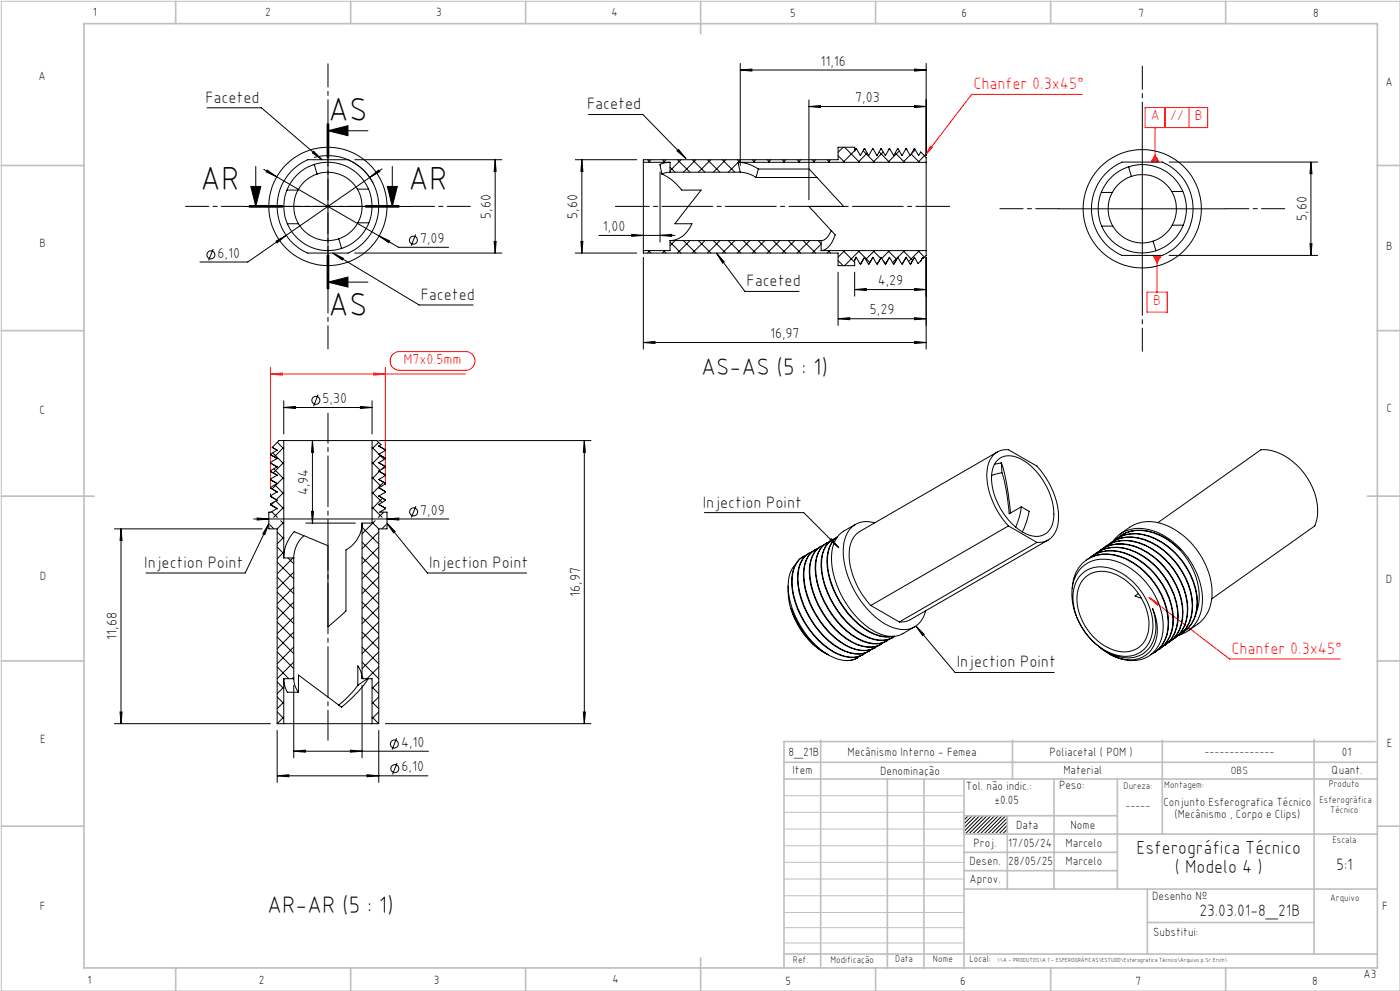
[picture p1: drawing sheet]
<svg xmlns="http://www.w3.org/2000/svg" width="420mm" height="297mm" viewBox="0 0 420 297" stroke-linecap="round" stroke-linejoin="round" font-family="sans-serif">
<g fill="none" stroke="#000" stroke-width=".3">
<path d="M222.1 19v30.6M277.8 19v27.6M62.1 32.3h16.3l18.2 15.6M98.1 37.2v10M98.4 39.2l6-1.5v3zM98.4 36.9v50M98.4 39.2h12M98.6 37.2v10M176.6 34.3h16.3l12.9 13.2M222.1 21l3.5-.3v.6zM222.1 21h55.7M242.7 31.9l3.5-.3v.6z"/>
<path d="M242.7 29.9v30M242.7 31.9h35.1M274.4 31.6l3.4 .3-3.4 .3zM274.4 20.7l3.4 .3-3.4 .3zM342.7 37.6v50M75.2 55.9h3l-1.5 6zM76.7 49.9v12M79.1 50.8l3.9 2.2M80.2 51l2.8 2-3.2-1.5zM83 53l36.6 21.1h15M94.1 45.4l2.5 2.5-2.9-2.1zM94.2 47.2a15.3 15.3 0 0 1 17.7 7.7"/>
<path d="M106.4 47.9h44.2M110.9 53.2l2.7-2.2 .3 .4zM114.6 50.6l-40.3 27.9h-14.3M116.2 55.9h3l-1.5 6zM117.7 49.9v12M148.6 47.9l.2 3.5h-.6zM148.6 47.9v27.9M172.6 47.9h18.4M174.6 47.9l.3 3.5h-.6zM174.6 47.9v27.9M198 51.5v21.1M203.1 45.2l.5-.4 2.2 2.7z"/>
<path d="M350.7 48.6h44.6M393.3 48.6v27.9M393.3 48.6l.3 3.5h-.6zM64 74.6l-1.4 3.5M73.4 61.9h50M74.8 62.1h10zM74.8 61.6h10M82.8 72.3l3-1.7-2.7 2.2zM98.1 76.5v10M98.6 76.5v10M99.8 75.8l25.9 15.6h16.3M99.8 75.8l3.2 1.6-.3 .5z"/>
<path d="M106.4 75.8h44.2M109.7 61.6h10M109.7 62.1h10M113.7 70.7l3.2 1.5-.3 .5zM124.7 70.3l-1.4 3.4M148.2 72.4h.6l-.2 3.4zM172.6 75.8h18.4M174.3 72.4h.6l-.3 3.4zM179.6 70.6h22.9M189.5 70.2l3.5 .4-3.5 .2zM193 77.1v27.5M198 70.6l3.5-.4v.6z"/>
<path d="M214.9 75.8l2.4 2.7-.5 .3zM214.9 75.8l8.6 11.5h16.2M277.8 77.1v27.5M317.7 62.6h50M350.7 76.5h44.6M393 73.1h.6l-.3 3.4zM98.4 84.6l6-1.6v3zM98.4 84.6h12M251.4 95.5l3.5-.3v.6zM251.4 81.6v15.9M251.4 95.5h26.4M256.4 86.8l3.5-.3v.6z"/>
<path d="M256.4 81.6v7.2M256.4 86.8h21.4M274.4 86.5l3.4 .3-3.4 .3zM274.4 95.2l3.4 .3-3.4 .3zM95.4 118.2l-1.3 3.5M193 102.7l3.5-.4v.6zM193 102.7h84.8M274.4 102.3l3.4 .4-3.4 .2zM85.1 122.1l3.5-.3v.6zM85.1 120.1v10M85.1 122.1h26.5M93.7 132l.4 3.6h-.6z"/>
<path d="M93.7 132v24.8M108.1 121.8l3.5 .3-3.5 .3zM111.6 120.1v10M113.6 132h63.7M175.3 132l.3 3.6h-.6zM175.3 132v84.9M34.3 158.5h44.3M36.3 158.5l.3 3.5h-.6zM36.3 158.5v58.4M76.1 155.5h58.6M77.2 155.3l3.4 .2-3.4 .4zM80.6 156.9l-7 14.8h-29.8"/>
<path d="M80.6 156.9l-1.2 3.3-.6-.2zM91.8 156.8h14.8M93.5 153.3h.6l-.4 3.5zM116.1 156.8l12.1 14.9h29.8M116.1 156.8l2.4 2.5-.4 .4zM116.1 155.5l3.5-.2v.6zM124.8 151.7l-1.4 3.4M211.3 153.6h29.8l10.5 10.5M249.4 161.5l2.2 2.6-2.6-2.2zM274.8 187.6l2.4 2.5-.4 .4zM274.8 187.6l11.7 13.9h29.8M34.3 216.9h46.8"/>
<path d="M36 213.4h.6l-.3 3.5zM83.1 218.9v15.6M88.1 205.4v21.7M108.6 205.4v21.7M113.6 218.9v15.6M115.6 216.9h61.7M175 213.4h.6l-.3 3.5zM83.1 232.5l3.5-.3v.6zM83.1 232.5h45.3M88.1 225.1l3.5-.3v.6zM88.1 225.1h40.5M105.1 224.8l3.5 .3-3.5 .3z"/>
<path d="M110.1 232.2l3.5 .3-3.5 .3zM119 221.3l-1.4 3.4M119.1 228.6l-1.3 3.5M289.4 244.5l-.2 .1M290.5 244.5l-1.3 1.3M291.6 244.5l-2.4 2.4M292.8 244.5l-3.6 3.5M293.9 244.5l-4.7 4.7M295 244.5l-5.5 5.5M296.1 244.5l-5.5 5.5M297.3 244.5l-5.6 5.5M298.4 244.5l-5.5 5.5"/>
<path d="M299.5 244.5l-5.5 5.5M300.6 244.5l-5.5 5.5M301.7 244.5l-5.5 5.5M302.2 245.1l-4.8 4.9M302.2 246.2l-3.7 3.8M302.2 247.4l-2.6 2.6M302.2 248.5l-1.5 1.5M302.2 249.6l-.3 .4"/>
<circle cx="63.3" cy="76.4" r="1.2"/>
<circle cx="124" cy="72" r="1.2"/>
<circle cx="94.8" cy="120" r="1.2"/>
<circle cx="124.1" cy="153.4" r="1.2"/>
<circle cx="118.3" cy="223" r="1.2"/>
<circle cx="118.5" cy="230.4" r="1.19"/>
</g>
<g fill="none" stroke="#f00" stroke-width=".3">
<path d="M324.7 28.3h-33.2l-14.1 18.4M343.5 32.2h13.2v6h-13.2zM346.5 38.2v10.3M349.5 32.2v6M356.8 32.2h5.5v6h-5.5M279.3 43.7l.5 .4-2.4 2.6zM346.5 46.4l1.2 2.1h-2.4zM345.9 76.6h2.5l-1.3 2.1zM347.1 76.6v11M344.1 87.6h6.1v6h-6.1zM81.1 112.1l3.5-.3v.6zM81.1 110.1v35.9"/>
<path d="M81.1 112.1h58.6M112.1 111.8l3.5 .3-3.5 .3zM115.6 110.1v35.2M117.9 106.1l.8-.5 .9-.2h20.1a2.8 2.8 0 0 1 2.8 2.8 2.8 2.8 0 0 1-2.8 2.8h-19.9a2.8 2.8 0 0 1-2.6-1.8 2.8 2.8 0 0 1 .7-3.1zM344.7 179l2.9 1.9-.3 .5zM344.7 179l24.2 18.5h33.2"/>
</g>
<path d="M98.4 221.9v-98.1" fill="none" stroke="#000" stroke-width=".3" stroke-dasharray="15.2 1.3 1.3 1.3" stroke-dashoffset="6.2"/>
<path d="M184.6 61.8h100.3" fill="none" stroke="#000" stroke-width=".3" stroke-dasharray="15.2 1.3 1.3 1.3" stroke-dashoffset="5.1"/>
<path d="M98.4 36.8v-17.7M342.7 37.6v-17.8M73.4 61.8h-17.7M123.4 61.8h17.7M317.7 62.6h-17.7M367.7 62.6h17.7M98.4 86.8v17.8M342.7 87.6v17.7" fill="none" stroke="#000" stroke-width=".3" stroke-dasharray="15.2 1.3 1.3 1.3" stroke-dashoffset="8.3"/>
<path d="M119.7 61.8h-44.9" fill="none" stroke="#000" stroke-width=".3" stroke-dasharray="6.3 1.3 1.3 1.3" stroke-dashoffset="1"/>
<path d="M98.4 37.2v49.3" fill="none" stroke="#000" stroke-width=".3" stroke-dasharray="6.3 1.3 1.3 1.3" stroke-dashoffset="3.9"/>
<path d="M81.2 148.7v-.7" fill="none" stroke="#000" stroke-width=".3" stroke-dasharray="15.2 1.3 1.3 1.3"/>
<path d="M.4 .4h419.6v296.6h-419.6zM235.2 238.5h54M235.2 258.4h54M235.2 248.5h54M235.2 253.5h54M235.2 243.4h54M289.2 244.5h13v5.5M235.2 263.5h54M235.2 268.5h54M235.2 273.5h54M235.4 278h54M235.3 282.6h54" fill="none" stroke="#c0c0c0" stroke-width=".3"/>
<path d="M289.2 244.5v5.5" fill="none" stroke="#c0c0c0" stroke-width=".35"/>
<g fill="none" stroke="#c0c0c0" stroke-width=".5">
<path d="M25.2 7.1h388v283h-388zM52.7 .4v6.7M105.2 .4v6.7M157.7 .4v6.7M210.2 .4v9.7M262.7 .4v6.7M315.2 .4v6.7M367.7 .4v6.7M.4 49.6h24.8M413.2 49.6h6.8M.4 99.1h24.8M413.2 99.1h6.8"/>
<path d="M.4 148.7h27.8M410.2 148.7h9.8M.4 198.1h24.8M413.2 198.1h6.8M235.2 233.5h178M235.2 228.5h178M246.2 221.9v68.2M266.2 233.5v56.6M277.2 233.5v56.6M289.2 233.5v56.6M303.7 221.9v11.6M316.2 233.5v32.9"/>
<path d="M335.2 233.5v32.9M348.7 221.9v28.1M394.2 221.6v64.3M412.5 222.2h-177.3v67.9M.4 247.6h24.8M289.2 250h124M289.2 255.4h46M289.2 244.5h46M302.2 244.5v21.9M413.2 247.6h6.8M289.2 266.4h124M289.2 260.9h46"/>
<path d="M344.2 266.4v19.5M344.2 276.5h50M52.7 290.1v6.9M105.2 290.1v6.9M157.7 290.1v6.9M210.2 287.1v9.9M235.2 285.9h178M262.7 290.1v6.9M315.2 290.1v6.9M367.7 290.1v6.9"/>
</g>
<g fill="#000">
<path d="M98.4 39.2l6-1.5v3zM98.4 84.6l6-1.6v3z"/>
<path d="M99.8 75.8l3.2 1.6-.3 .5zM94.1 45.4l2.5 2.5-2.9-2.1zM249.4 161.5l2.2 2.6-2.6-2.2zM274.8 187.6l2.4 2.5-.4 .4zM116.1 156.8l2.4 2.5-.4 .4zM80.6 156.9l-1.2 3.3-.6-.2zM203.1 45.2l.5-.4 2.2 2.7zM214.9 75.8l2.4 2.7-.5 .3z"/>
<path d="M116.2 55.9h3l-1.5 6zM75.2 55.9h3l-1.5 6z"/>
</g>
<g fill="#f00">
<path d="M279.3 43.7l.5 .4-2.4 2.6zM344.7 179l2.9 1.9-.3 .5z"/>
<path d="M346.5 46.4l1.2 2.1h-2.4zM345.9 76.6l1.2 2.1 1.3-2.1z"/>
<path d="M81.1 112.1l3.5-.3v.6zM112.1 111.8l3.5 .3-3.5 .3z"/>
</g>
<g fill="#000">
<path d="M242.7 31.9l3.5-.3v.6zM274.4 31.6l3.4 .3-3.4 .3zM222.1 21l3.5-.3v.6zM274.4 20.7l3.4 .3-3.4 .3zM256.4 86.8l3.5-.3v.6zM274.4 86.5l3.4 .3-3.4 .3zM251.4 95.5l3.5-.3v.6zM274.4 95.2l3.4 .3-3.4 .3z"/>
<path d="M80.2 51l-.4 .5 3.2 1.5zM113.7 70.7l2.9 2 .3-.5zM110.9 53.2l3-1.8-.3-.4zM82.8 72.3l.3 .5 2.7-2.2zM77.2 155.3l3.4 .2-3.4 .4zM116.1 155.5l3.5-.2v.6zM83.1 232.5l3.5-.3v.6zM110.1 232.2l3.5 .3-3.5 .3zM193 102.7l3.5-.4v.6zM274.4 102.3l3.4 .4-3.4 .2z"/>
<path d="M393.3 48.6l.3 3.5h-.6zM393 73.1h.6l-.3 3.4z"/>
<path d="M148.2 72.4h.6l-.2 3.4zM148.6 47.9l.2 3.5h-.6z"/>
<path d="M174.3 72.4h.6l-.3 3.4zM174.6 47.9l.3 3.5h-.6z"/>
<path d="M198 70.6l3.5-.4v.6zM189.5 70.2l3.5 .4-3.5 .2z"/>
<path d="M108.1 121.8l3.5 .3-3.5 .3zM85.1 122.1l3.5-.3v.6z"/>
<path d="M175.3 132l.3 3.6h-.6zM175 213.4h.6l-.3 3.5zM36.3 158.5l.3 3.5h-.6zM36 213.4h.6l-.3 3.5z"/>
<path d="M93.5 153.3h.6l-.4 3.5zM93.7 132l.4 3.6h-.6z"/>
<path d="M88.1 225.1l3.5-.3v.6zM105.1 224.8l3.5 .3-3.5 .3z"/>
</g>
<g fill="none" stroke="#000" stroke-width=".3">
<path d="M86.1 57h3.3M89.4 57a10.1 10.1 0 0 0 .1 10.1M94.2 49.3l.1 .2M94.3 49.5l.8 2.7M94.3 49.2v.3M95.1 52.2a9.9 9.9 0 0 0-5.7 4.8M95.1 52.2a10.3 10.3 0 0 1 12.1 4.5M107.2 56.7a10.3 10.3 0 0 1 .2 10.1M107.2 56.7h3.4M193 48.6v26.5M193 48.6h8M194.3 47.9l.7 .7"/>
<path d="M195.3 47.9l-.7 .7M198.6 52.2a15 15 0 0 1 5.9 4.8h5.8l-7.8 10.1h5.1a7.5 7.5 0 0 1-6.6 5M198.8 47.9l.7 .7M199.8 47.9l-.8 .7M201 50.1l1.5 1.5M201 51.6l-2.4 .6M201 48.6l-1.5 .2-1.5 .4 .6 3M201 51.6h21.1M201 48.6v3M203.2 47.9l3.8 3.7M204.3 47.9l-3.3 3.2M207.7 47.9l3.8 3.7"/>
<path d="M208.8 47.9l-3.8 3.7M212.2 47.9l3.8 3.7M213.3 47.9l-3.8 3.7M216.7 47.9l3.8 3.7M217.7 47.9l-3.7 3.7M221.2 47.9l.8 .7M221.4 48.7l-2.9 2.9M221.4 48.6h56.4M221.4 48.6l.7 3M221.5 48.6l1.7 .2 1.7 .5 2.6 1.4M222.1 51.6l2.3 .4 2.4 1.2M222.2 47.9l-.7 .7"/>
<path d="M225.7 47.9l.7 .7M226.7 47.9l-.7 .7M226.8 53.2h18.3M227.5 50.7h15.2l2.4 2.5M227.5 50.7l-.7 2.5M230.2 47.9l.7 .7M231.2 47.9l-.7 .7M234.7 47.9l.7 .7M235.7 47.9l-.8 .7M239.1 47.9l.8 .7M240.2 47.9l-.7 .7M243.7 47.9l.7 .7"/>
<path d="M244.7 47.9l-.8 .7M245.1 53.2l8 8.7h-10.4l6.7 7.2M248.1 47.9l.8 .7M249.2 47.9l-.8 .7M251.4 46.7l2 1.9M252.9 44.1l-1.5 1.5M253.4 44.1l4.5 4.5M256.4 45.2l-3.5 3.4M256.8 44.6l-.4 .7v-1.2h-5v3.8h-58.4v.7M256.8 44.6h.2M256.8 44.6l-.1 .2M256.9 44.6l-.4 .4"/>
<path d="M257 44.6l1.1 2 1.2-2M258.9 45.2l3.5 3.4M259.3 44.6h.2l1.1 2 1.2-2M259.3 44.6l-.1 .2M260.2 45.9l-2.8 2.7M261.8 44.6l1.3 2 1.2-2M261.8 44.6l-.1 .2M263.7 45.5l3.1 3.1M264.3 44.6l1.3 2 1.2-2M264.3 44.6l-.1 .2M265 45.5l-3.1 3.1M266.8 44.6l1.3 2 1.1-2"/>
<path d="M266.8 44.6l-.1 .2M268.6 45.8l2.8 2.8M269.2 44.6h.3l1.1 2 1.1-2M269.2 44.6v.2M269.8 45.2l-3.4 3.4M271.7 44.6h.3l1.1 2 1.1-2M271.7 44.6v.2M271.9 44.6l.2 .3M273 46.5l-2.1 2.1M273.4 46.2l2.4 2.4M274.2 44.6l1.4 2 .6-1.1 1.6 1.7v1.4M274.2 44.6v.2"/>
<path d="M274.6 44.9l-1.2 1.2M277.4 46.7l-2 1.9M277.8 48.6v26.5M330.4 57.7h3.3M333.7 57.7a10.4 10.4 0 0 0 .1 10.1M338.5 50l.1 .2M338.6 50.2l.8 2.7M338.6 49.9v.3M339.4 52.9a9.9 9.9 0 0 0-5.7 4.8M339.4 52.9a10.1 10.1 0 0 1 12.1 4.5M351.5 57.4a10.4 10.4 0 0 1 .2 10.1M351.5 57.4h3.4"/>
<path d="M86.2 67.1h3.3M89.5 67.1a10.3 10.3 0 0 0 12.1 4.5M101.6 71.6l.8 2.7M102.4 74.3v.2M102.4 74.3l.1 .1M107.4 66.8a10.3 10.3 0 0 1-5.8 4.8M107.4 66.8h3.3M193 75.1v.7h58.4v3.8h5v-1.7l.5-.8 1.3 2M194.6 75.1l.7 .7M195 75.1l-.7 .7M199 75.1l.8 .7M199.5 75.1l-.7 .7"/>
<path d="M201 72.6l3.3 3.2M201 72.1v3h-8M201 72.1h45.3M202.5 72.1l-1.5 1.5M205 72.1l3.8 3.7M207 72.1l-3.8 3.7M209.5 72.1l3.8 3.7M211.5 72.1l-3.8 3.7M214 72.1l3.7 3.7M216 72.1l-3.8 3.7M218.5 72.1l3.7 3.7M220.5 72.1l-3.8 3.7"/>
<path d="M223 72.1l3.7 3.7M225 72.1l-3.8 3.7M227.5 72.1l3.7 3.7M229.4 72.1l-3.7 3.7M232 72.1l3.7 3.7M233.9 72.1l-3.7 3.7M236.5 72.1l3.7 3.7M238.4 72.1l-3.7 3.7M240.9 72.1l3.8 3.7M242.9 72.1l-3.8 3.7M245.4 72.1l.9 .9M246.3 73.2l-2.6 2.6"/>
<path d="M246.3 75.1h31.5M246.3 72.1v3M248.4 75.1l.8 .7M248.9 75.1l-.8 .7M249.4 69.1l1.2 1.3a6.9 6.9 0 0 1-3.8 4.7h-.5M249.4 69.1a4 4 0 0 1-3.1 3M251.4 78.1l1.5 1.5M252.9 75.1l3.5 3.5M253.4 75.1l-2 2M257.4 75.1l3.5 3.6M257.9 75.1l-4.5 4.5M258.2 79.1h.1"/>
<path d="M259.4 77.1l-1.2 2M259.4 77.1l1.3 2M260.7 79.1h.1M261.9 77.1l-1.2 2M261.9 77.1l1.1 2h.2M261.9 75.1l2.3 2.3M262.4 75.1l-2.7 2.6M263.2 79.1l1.1-2 1.2 2h.2M263.2 79.1h.1M263.7 78.3l-.7 .7M264.4 77.1l-1.2 2M265 78.2l.8 .8"/>
<path d="M265.7 79.1h.1M266.4 75.1l2.6 2.6M266.8 75.1l-2.3 2.3M266.8 77.1l-1.1 2M266.8 77.1l1.4 2M268.2 79.1h.1M269.3 77.1l-1.1 2M269.3 77.1l1.4 2M270.7 79.1h.1M270.9 75.1l2.9 2.9M271.4 75.1l-3.6 3.6M271.9 77.1l-1.2 2"/>
<path d="M271.9 77.1l1.3 2M273.2 79.1h.1M274.4 77.1l-1.2 2M274.4 77.1l1 1.9 .8-.8M275.4 75.1l2 2M275.8 75.1l-3.2 3.3M276.8 77.1l-.6 1.1M276.9 77.1l-.7 1.1M277.8 75.1v1.5l-.8 .8-.2-.3M330.5 67.8h3.3M333.8 67.8a10.3 10.3 0 0 0 12.1 4.5M345.9 72.3l.8 2.7"/>
<path d="M346.7 75v.2M346.7 75l.1 .1M351.7 67.5a10.5 10.5 0 0 1-5.8 4.8M351.7 67.5h3.3M81.1 138.8l2.1 1.2M81.1 136.3l2.1 1.2M81.1 138.8l2 1.1-2 1.2v.2M81.1 136.3l2 1.1-2 1.2v.2M81.7 134.1l1.5 .9M81.7 134.1l1.4 .8-2 1.4M81.8 135.7l3.3 3.3M83.2 132.6l1.9 1.9"/>
<path d="M85.1 134.1l-2.8 2.8M85.1 138.6l-3.1 3.1M85.1 132h26.5M85.1 132v35.2M85.1 132h-1.4l-2 2.1M111.6 138.6l2.4 2.3M111.6 134.1l2.1 2M111.6 132h1.5l1.2 1.3-.7 .4M111.6 132v24.8h-3M113.6 132.6l-2 1.9M113.6 138.7l2 1.1M113.6 136.2l2 1.1"/>
<path d="M113.6 133.7l2 1.1M113.9 136.3l1.4 1.4M114.2 136.5l-2.6 2.5M115.4 139.7l-1 1M115.6 137.3h.1M115.6 134.8h.1M115.6 139.8l-2 1.4M115.6 137.3l-2 1.4M115.6 134.8v.2l-2 1.2M299.2 135.5l-41.3 23.8a7.5 7.5 0 0 0-3.2 7 24 24 0 0 0 6.5 15.2M299.4 137.8a6 6 0 0 1 7.2 0 19.8 19.8 0 0 1 9.4 18.1 5.3 5.3 0 0 1-7.7 4.3 19.9 19.9 0 0 1-10.8-18.3l.7-2.4zM300.4 138.7h.1"/>
<path d="M300.4 138.7l-2.1 .5M300.4 138.7v.3M300.4 138.7a67.4 67.4 0 0 1 2.7 15M300.4 139l.2 2.7M81 157.3l1.2 1.2M81.1 148.8l2.1 1.2M81.1 141.3l2.1 1.1M81.1 146.3l2.1 1.2M81.1 143.8l2.1 1.2M81.1 151.3l2.1 1.2M81.1 151.3l2 1.1-1.8 1.1h-.7v5h2.5M81.1 148.8l2 1.1-2 1.2v.2"/>
<path d="M81.1 146.3l2 1.1-2 1.2M81.1 143.8l2 1.1-2 1.4M81.1 141.3l2 1.1-2 1.4M81.1 148.6v.2M81.2 148.6l.6 .6M81.5 153.3l1.7 1.7M82.1 140.5l3 3M82.2 150.5l-.9 .9M82.4 145.3l2.7 2.7M82.8 150.1l2.3 2.4M83.1 159.5l2 2M83.1 158.5v58.4"/>
<path d="M84.2 156.1l.9 .9M85.1 143l-3.5 3.5M85.1 147.5l-2.2 2.3M85.1 156.5l-2 2M85.1 152l-3 3M108.6 158l5 5M108.6 156.8a9.5 9.5 0 0 1-4.8 8v18.3l-5.4 4.8v-24.4l-7.3-3M108.6 156.8v46.6M111.6 156.5l2 2M111.6 147.5l3.1 3.1M111.6 143l2.7 2.8M111.6 152l3.1 3"/>
<path d="M112.5 156.1l-3.9 3.9M113.6 159.5l-5 5M113.6 151.2l2 1.1M113.6 143.7l2 1.1M113.6 148.7l2 1.1M113.6 141.2l2 1.1M113.6 146.2l2 1.1M113.6 158.5v58.4M113.8 141.3l-2.2 2.2M114.8 149.3l-3.2 3.2M115.1 144.5l-3.5 3.5M115.1 142l.5 .5"/>
<path d="M115.1 153.5l-1.6 1.5M115.6 152.3h.1M115.6 144.8h.1M115.6 149.8h.1M115.6 147.3h.1M115.6 149.8l-2 1.4M115.6 142.5l-2 1.2M115.6 147.3v.2l-2 1.2M115.6 144.8v.2l-2 1.2M115.6 152.3l-1.7 1.2h2.2v5h-2.5M115.6 142.3v.2M115.8 157.3l-1.2 1.2"/>
<path d="M256.6 157.2l-3.5 2a9.4 9.4 0 0 0-3.6 9.2 27.8 27.8 0 0 0 13 20.9 8.7 8.7 0 0 0 8.4 .6l3.5-2M262.4 156.7a6.8 6.8 0 0 0-9.2 5.9 25.6 25.6 0 0 0 6.8 19.7 15.5 15.5 0 0 0 11.9 6.4 6.7 6.7 0 0 0 5.8-5.6M300.6 141.7l-3.1 .8M300.6 141.7l1.3 5.4 .9 6.9 3.6-2.1M302.5 157.6a22.6 22.6 0 0 1-6.3-17.1 5.8 5.8 0 0 1 6.3-5.7l8.6 4.9a22.7 22.7 0 0 1 6.3 17.2 5.9 5.9 0 0 1-6.3 5.7M302.5 157.6l8.6 5M302.5 157.6l-41.3 23.9M306.4 151.9l2.4 1.3-.6 2.5-1.5 3.7M306.4 151.9l-.7 3.5-1 2.6M347.4 156.6l30.9-21.8a16.2 16.2 0 0 1 13.4 7.6 16.4 16.4 0 0 1 2.7 15.2l-30.9 21.9M83.1 177.4l5 5M83.1 172.9l5 5"/>
<path d="M83.1 168.4l5 5.1M83.1 164l2 1.9M85.1 161l-2 2M85.1 165.5l-2 2M85.1 167.2h3M86.4 167.2l1.7 1.7M87.9 167.2l-4.8 4.8M88.1 171.5l-5 5M88.1 176l-5 5M88.1 167.2v36.2M91.1 160.5l-2.8-1.2a11.6 11.6 0 0 0-3.2 7.9M91.1 160.5a9 9 0 0 0-3 6.7"/>
<path d="M108.6 162.5l5 5M108.6 176l5 5M108.6 171.5l5 5M108.6 167l5 5M113.6 164l-5 4.9M113.6 168.4l-5 5.1M113.6 172.9l-5 5M113.6 177.4l-5 5M236.4 175.6a22.9 22.9 0 0 0 11 20M238.7 169.2a10.3 10.3 0 0 0-2 9.5 26.8 26.8 0 0 0 12.3 17.9 10.4 10.4 0 0 0 5.3 1.4M241 166.8a7.3 7.3 0 0 0-3.5 6.4 26.4 26.4 0 0 0 12.6 22.3 8.9 8.9 0 0 0 8.8 .7l.2-.1M241.9 166.4a6.8 6.8 0 0 0-4.2 6.4 24.9 24.9 0 0 0 6.3 17.3 18.5 18.5 0 0 0 10.7 6.8 6.6 6.6 0 0 0 5.2-1.4"/>
<path d="M242.7 165.8a7.3 7.3 0 0 0-3.4 6.4 26.4 26.4 0 0 0 12.6 22.2 9 9 0 0 0 8.8 .8l.1-.1M243.6 165.4a6.8 6.8 0 0 0-4.1 6.4 24.9 24.9 0 0 0 6.3 17.3 16.3 16.3 0 0 0 12 6.9 5.9 5.9 0 0 0 3.8-1.5M244.5 164.7a7.3 7.3 0 0 0-3.4 6.5 26.4 26.4 0 0 0 12.5 22.2 9 9 0 0 0 8.9 .8l.1-.1M245.4 164.4a6.8 6.8 0 0 0-4.2 6.4 25.9 25.9 0 0 0 9.3 20.3 12.9 12.9 0 0 0 10.1 3.7l1-.2 1.8-1.1M246.3 163.7a7.3 7.3 0 0 0-3.5 6.5 26.4 26.4 0 0 0 12.6 22.2 9 9 0 0 0 8.8 .7M247.2 163.3a6.9 6.9 0 0 0-4.2 6.5 25.9 25.9 0 0 0 9.3 20.2 12.9 12.9 0 0 0 10.1 3.8l1-.3 1.7-1M248 162.7a7.3 7.3 0 0 0-3.4 6.5 26.4 26.4 0 0 0 12.6 22.2 8.5 8.5 0 0 0 8.9 .6M248.9 162.3a6.9 6.9 0 0 0-4.1 6.5 25.9 25.9 0 0 0 9.2 20.2 13.1 13.1 0 0 0 10.2 3.8l.9-.3 1.8-1M249.8 161.7a7.3 7.3 0 0 0-3.5 6.4 26.5 26.5 0 0 0 12.6 22.3 8.6 8.6 0 0 0 9 .6M250.7 161.3a6.9 6.9 0 0 0-4.2 6.4 26.2 26.2 0 0 0 9.3 20.3 13.1 13.1 0 0 0 10.1 3.8l2.5-1.1M311.1 162.6l-41.3 23.8M314.4 161.9l-41.3 23.8-1.7 .6-1.6 .1"/>
<path d="M321.7 176.4a10 10 0 0 1 12.4-10.1 22.1 22.1 0 0 1 16.3 22.2 9.4 9.4 0 0 1-5.2 7.7M324.2 170.4a10.3 10.3 0 0 1 12.1-1.7 21.6 21.6 0 0 1 12.6 20.7 9.2 9.2 0 0 1-12.4 8.2l-3.7-1.6a10 10 0 0 0 11.9-.4 11.9 11.9 0 0 0 1.1-13.2 12.1 12.1 0 0 1-1.1 12 8.6 8.6 0 0 1-9.7 2.3 20.3 20.3 0 0 1-13.2-21.3 10 10 0 0 1 2.4-5zM324.4 172.2a9.1 9.1 0 0 1 10.6-1.2 19 19 0 0 1 10.8 18 8.2 8.2 0 0 1-11.5 7.1 18.9 18.9 0 0 1-12.3-19l.9-2.8zM325.8 172.9a8.8 8.8 0 0 1 10.3 0 17.1 17.1 0 0 1 8.5 15.8 7.5 7.5 0 0 1-10.6 6.1 16.9 16.9 0 0 1-10.7-17.4l.9-2.6zM325.9 167.8a11.5 11.5 0 0 1 12.1-.3 22.3 22.3 0 0 1 12.5 20.8 9.9 9.9 0 0 1-4 7.2M326.7 167.4a11.4 11.4 0 0 1 12.8-.8 22.2 22.2 0 0 1 12.3 20.8 9.4 9.4 0 0 1-4.6 7.5M327.3 166.8a11.4 11.4 0 0 1 12.1-.3 22.2 22.2 0 0 1 12.5 20.9 9.7 9.7 0 0 1-3.9 7M328.2 166.3a11.4 11.4 0 0 1 12.7-.7 22.9 22.9 0 0 1 12.4 18.9 10.1 10.1 0 0 1-4.6 9.3M328.8 165.8a11.6 11.6 0 0 1 12.1-.3 22.2 22.2 0 0 1 12.5 20.8 9.5 9.5 0 0 1-4 7.1M329.6 165.3a10.5 10.5 0 0 1 10.7-1.5 22.6 22.6 0 0 1 14.5 19.7 10.1 10.1 0 0 1-4.7 9.3M330.2 164.8a11.6 11.6 0 0 1 12.1-.3 22.8 22.8 0 0 1 12.6 18.9 10.2 10.2 0 0 1-4.1 9M331 164.3a10.4 10.4 0 0 1 10.7-1.5 22.5 22.5 0 0 1 14.5 19.7 10.1 10.1 0 0 1-4.6 9.3"/>
<path d="M331.7 163.8a11.6 11.6 0 0 1 12-.4 22.8 22.8 0 0 1 12.6 19 10.2 10.2 0 0 1-4 9M332.5 163.3a11.3 11.3 0 0 1 12.7-.7 22.7 22.7 0 0 1 12.5 18.9 10.1 10.1 0 0 1-4.7 9.3M333.1 162.7a11.6 11.6 0 0 1 12.1-.3 22.8 22.8 0 0 1 12.6 19 10.2 10.2 0 0 1-4.1 9M333.8 162.3a10.4 10.4 0 0 1 12.7-3 23.1 23.1 0 0 1 14.2 21.2 10.1 10.1 0 0 1-6.9 9.8M333.9 162.2a11.3 11.3 0 0 1 12.8-.6 22.7 22.7 0 0 1 12.4 18.8 10.2 10.2 0 0 1-4.6 9.4M334.5 161.7a11.6 11.6 0 0 1 12.1-.3 22.8 22.8 0 0 1 12.6 19 10.4 10.4 0 0 1-4 9M335.4 161.2a11.3 11.3 0 0 1 12.7-.7l2.1 1.2 3.7 3M336 160.7a12.2 12.2 0 0 1 13.5 .4l2.3 1.7 2.1 1.9M336 160.1a14.5 14.5 0 0 1 6.5-3.6 16.2 16.2 0 0 1 13.8 5.2 22.1 22.1 0 0 1 7.1 18.5 10.4 10.4 0 0 1-4 6.8l-2.9 2M341.5 177.9l-1 .7 1.9 .7M353.9 164.7a19.9 19.9 0 0 1 5.4 17.8l-.4 1M83.1 199.9l3.5 3.5"/>
<path d="M83.1 195.4l5 5M83.1 190.9l5 5M83.1 186.4l5 5M83.1 181.9l5 5M88.1 180.4l-5 5.1M88.1 185l-5 4.9M88.1 189.4l-5 5M88.1 193.9l-5 5M88.1 198.4l-5 5M108.6 180.4l5 5.1M108.6 198.4l5 5M108.6 193.9l5 5"/>
<path d="M108.6 189.4l5 5M108.6 185l5 4.9M113.6 181.9l-5 5M113.6 186.4l-5 5M113.6 190.9l-5 5M113.6 195.4l-5 5M113.6 199.9l-3.5 3.5M248 195.9a24.9 24.9 0 0 1-10.7-13.5 23.7 23.7 0 0 0 10.8 13.6M248 196l.5 .3M257.3 197.1l-1.6 .7-1.4 .2M258.1 196.6a6.1 6.1 0 0 1-3.8 1.4M261.2 181.5l8.6 4.9"/>
<path d="M264.4 193.1h-.1M267.9 190.7a10.7 10.7 0 0 1-8.7-2.5 27.5 27.5 0 0 1-11-19.8 8.4 8.4 0 0 1 3-7.5 8.6 8.6 0 0 0-3.1 7.6 27.1 27.1 0 0 0 12.6 20.9 10.1 10.1 0 0 0 7.3 1.3M329.6 193.8l3.2 2.2M83.1 213.4l2 1.9M83.1 208.9l2 2M83.1 204.4l2 2M83.1 216.9h2M85.1 205.9l-2 2M85.1 210.4l-2 2M85.1 214.9l-2 2M85.1 203.4l.2 1.7 .9 2.4h3.3M85.1 216.9h26.5"/>
<path d="M85.1 203.4v13.5M85.1 203.4h3M88.1 202.9l-.5 .5M88.1 203.4l.4 2.1 1 2M89.5 207.5v-5.2l12.1 9M107.4 205.4a32.8 32.8 0 0 1-5.8 5.9M108.6 202.9l.5 .5M108.6 203.4l-.4-2.4-.8-1.4v5.8M108.6 203.4h3v13.5M110.2 203.4l-2.8 2M110.5 203.4a37.4 37.4 0 0 1-8.1 8.5l-.8-.6M111.6 214.9l2 2"/>
<path d="M111.6 210.4l2 2M111.6 205.9l2 2M111.6 216.9h2M113.6 204.4l-2 2M113.6 208.9l-2 2M113.6 213.4l-2 1.9"/>
<circle cx="98.4" cy="61.9" r="13.2"/>
<circle cx="98.4" cy="61.9" r="15.2"/>
<circle cx="98.4" cy="61.9" r="17.7"/>
<circle cx="342.7" cy="62.6" r="17.7"/>
<circle cx="342.7" cy="62.6" r="13.2"/>
<circle cx="342.7" cy="62.6" r="15.2"/>
</g>
<g font-size="10">
<text x="98.5" y="36.2">AS</text>
<text x="60.1" y="56.8">AR</text>
<text x="122.5" y="56.8">AR</text>
<text x="98.5" y="94.8">AS</text>
</g>
<g font-size="7.1">
<text x="210.4" y="112.5">AS-AS (5 : 1)</text>
<text x="80.1" y="273.7">AR-AR (5 : 1)</text>
</g>
<g font-size="5.6">
<text x="341" y="255.9">Esferográfica Técnico</text>
<text x="352.5" y="261.6">( Modelo 4 )</text>
</g>
<g font-size="4.9" fill="#f00">
<text x="292" y="26.8">Chanfer 0.3x45°</text>
<text x="369.4" y="196">Chanfer 0.3x45°</text>
</g>
<g font-size="4.9">
<text x="61.6" y="30.8">Faceted</text>
<text x="176.1" y="32.8">Faceted</text>
<text x="126.2" y="89.9">Faceted</text>
<text x="224" y="85.8">Faceted</text>
<text x="210.9" y="152.1">Injection Point</text>
<text x="43.3" y="170.2">Injection Point</text>
<text x="128.7" y="170.2">Injection Point</text>
<text x="287" y="200">Injection Point</text>
<text x="400.9" y="260.6">5:1</text>
<text x="359.8" y="274.5">23.03.01-8_21B</text>
</g>
<g font-size="4.3">
<text x="246.1" y="19.7">11,16</text>
<text x="256.6" y="30.6">7,03</text>
<text x="147.3" y="65.5" transform="rotate(-90 147.3 65.5)">5,60</text>
<text x="173.3" y="65.5" transform="rotate(-90 173.3 65.5)">5,60</text>
<text x="180.9" y="69.2">1,00</text>
<text x="392" y="66.2" transform="rotate(-90 392 66.2)">5,60</text>
<text x="65.3" y="77.2">6,10</text>
<text x="126" y="72.8">7,09</text>
<text x="263.3" y="85.5">4,29</text>
<text x="261" y="94.2">5,29</text>
<text x="231" y="101.3">16,97</text>
<text x="96.8" y="120.8">5,30</text>
<text x="92.5" y="148.4" transform="rotate(-90 92.5 148.4)">4,94</text>
<text x="126.1" y="154.2">7,09</text>
<text x="174" y="178.9" transform="rotate(-90 174 178.9)">16,97</text>
<text x="35" y="191.8" transform="rotate(-90 35 191.8)">11,68</text>
<text x="120.3" y="223.8">4,10</text>
<text x="120.5" y="231.2">6,10</text>
</g>
<g font-size="4.3" fill="#f00">
<text x="351.1" y="36">//</text>
<text x="345.2" y="36.1">A</text>
<text x="346" y="91.4">B</text>
<text x="121.1" y="109">M7x0.5mm</text>
</g>
<text font-size="4.2" fill="#f00" x="358.4" y="36.1">B</text>
<g font-size="3.6">
<text x="27.8" y="4.8">1</text>
<text x="79.5" y="4.9">2</text>
<text x="130.8" y="4.8">3</text>
<text x="183.4" y="4.9">4</text>
<text x="237.1" y="5.1">5</text>
<text x="288.4" y="5.2">6</text>
<text x="341.5" y="5.1">7</text>
<text x="394" y="5.2">8</text>
<text x="11.5" y="24">A</text>
<text x="415.7" y="25.8">A</text>
<text x="11.8" y="74.1">B</text>
<text x="415.8" y="75.1">B</text>
<text x="11.8" y="124">C</text>
<text x="416" y="123.5">C</text>
<text x="12" y="173.7">D</text>
<text x="415.8" y="174.7">D</text>
<text x="12" y="222.6">E</text>
<text x="236.5" y="226.5">8_21B</text>
<text x="254.3" y="226.5">Mecânismo Interno - Femea</text>
<text x="314.8" y="226.6">Poliacetal ( POM )</text>
<text x="402.6" y="226.6">01</text>
<text x="416" y="223.9">E</text>
<text x="237.8" y="231.9">Item</text>
<text x="264" y="232.2">Denominação</text>
<text x="319" y="232">Material</text>
<text x="399.5" y="232">Quant.</text>
<text x="289.7" y="236.7">Tol. não indic.:</text>
<text x="317.7" y="236.4">Peso:</text>
<text x="298.3" y="241.1">±0.05</text>
<text x="304.8" y="248.3">Data</text>
<text x="321.1" y="248.3">Nome</text>
<text x="292.1" y="253.9">Proj.</text>
<text x="302.5" y="253.9">17/05/24</text>
<text x="319.7" y="253.9">Marcelo</text>
<text x="290.9" y="259.3">Desen.</text>
<text x="302.4" y="259.3">28/05/25</text>
<text x="319.7" y="259.3">Marcelo</text>
<text x="290.9" y="264.8">Aprov.</text>
<text x="345.6" y="269.8">Desenho Nº</text>
<text x="12" y="272.6">F</text>
<text x="414.6" y="272.6">F</text>
<text x="345.9" y="280.4">Substitui:</text>
<text x="409" y="293.3">A3</text>
<text x="26.3" y="294.8">1</text>
<text x="77.6" y="294.8">2</text>
<text x="130.1" y="294.8">3</text>
<text x="183.7" y="294.7">4</text>
<text x="235.6" y="295.2">5</text>
<text x="288" y="295.2">6</text>
<text x="340.7" y="295.2">7</text>
<text x="393.6" y="295.2">8</text>
</g>
<g font-size="3.5">
<text x="349" y="241.6">Conjunto Esferografica Técnico</text>
<text x="352.4" y="245.1">(Mecânismo , Corpo e Clips)</text>
</g>
<g font-size="3.2">
<text x="361.4" y="226.2">--------------</text>
<text x="369.3" y="232">OBS</text>
<text x="337.7" y="242.6">-----</text>
</g>
<g font-size="2.9">
<text x="337.1" y="236.4">Dureza:</text>
<text x="349.3" y="236.2">Montagem:</text>
<text x="398.6" y="235.9">Produto</text>
<text x="395.8" y="240.7">Esferográfica</text>
<text x="399.1" y="243.7">Técnico</text>
<text x="399.7" y="252.7">Escala</text>
<text x="399" y="270.1">Arquivo</text>
<text x="237.9" y="288.6">Ref.</text>
<text x="249.2" y="288.6">Modificação</text>
<text x="268.6" y="288.4">Data</text>
<text x="279.9" y="288.4">Nome</text>
<text x="290.9" y="288.4">Local:</text>
</g>
<text font-size="1.8" x="299.3" y="288.4">I:\A - PRODUTOS\A 1 - ESFEROGRÁFICAS\ESTUDO\Esferografica Técnico\Arquivo p Sr Erich\</text>
</svg>
